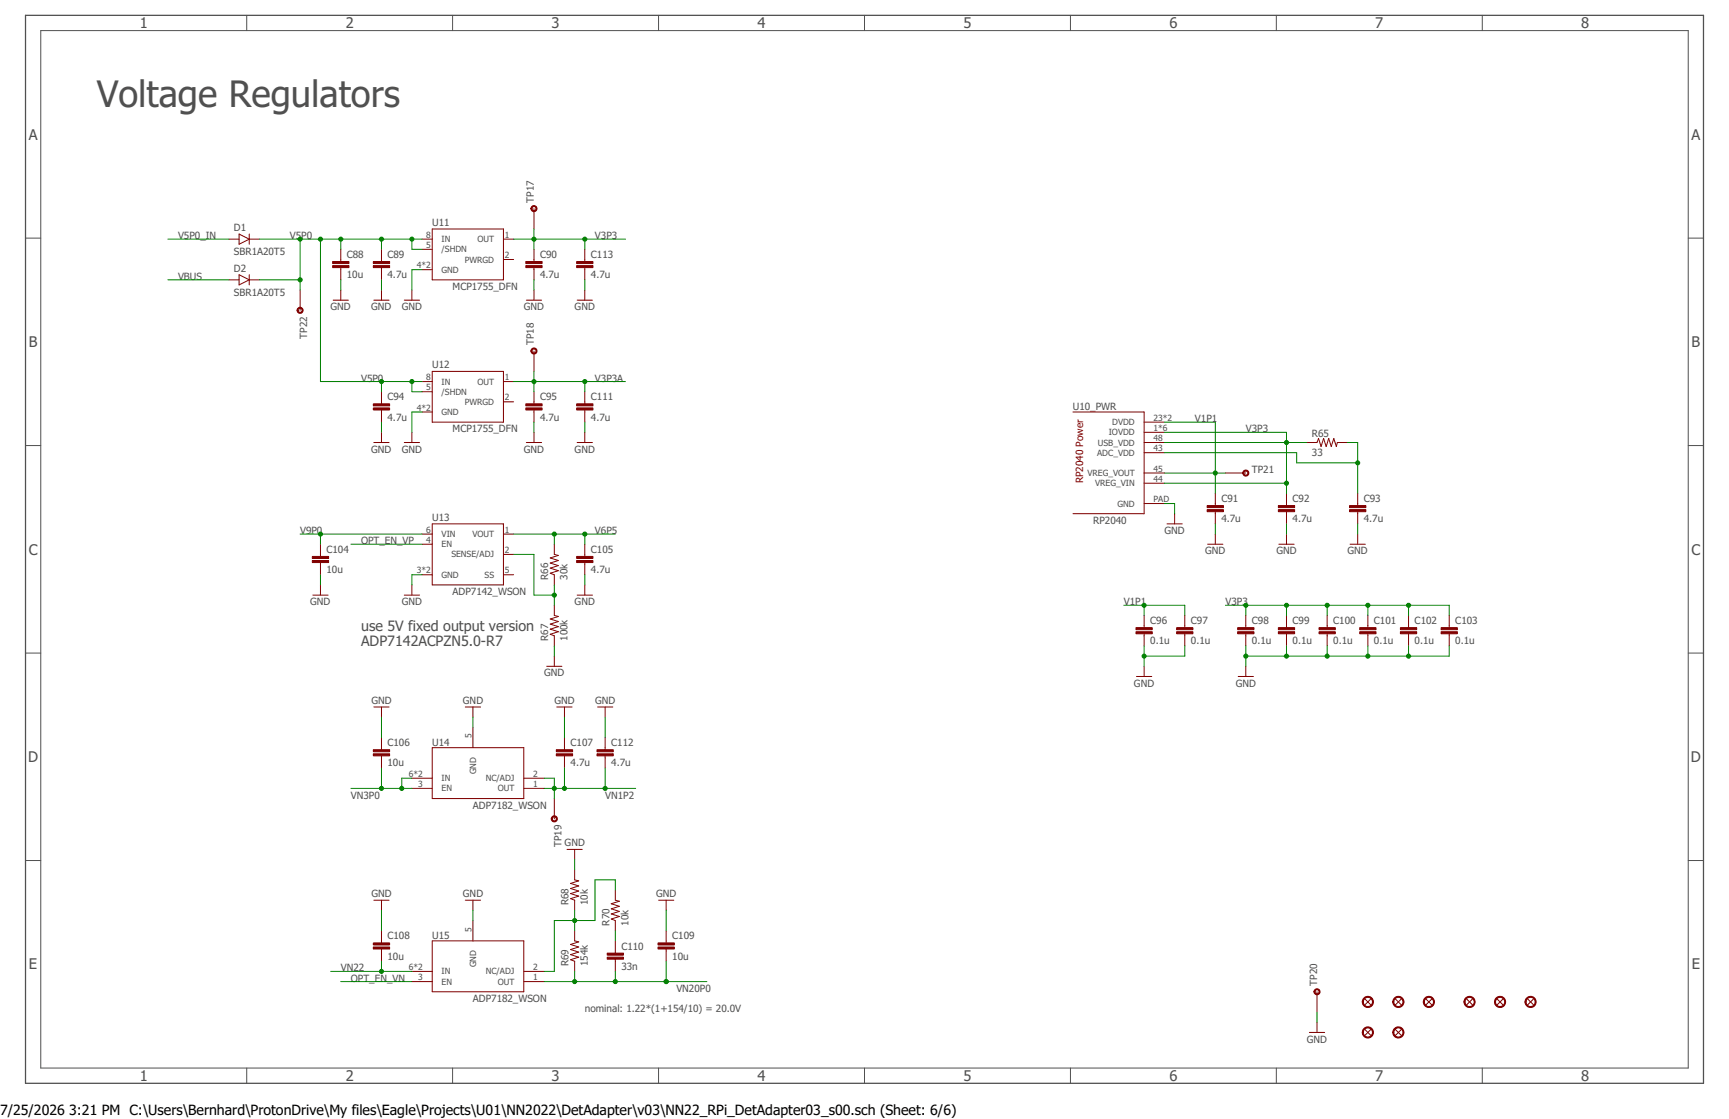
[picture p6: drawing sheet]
<svg xmlns="http://www.w3.org/2000/svg" width="432mm" height="279mm" viewBox="0 0 432 279" stroke-linecap="round" stroke-linejoin="round" font-family="sans-serif">
<path d="M6.4 3.8h419v266.7h-419z" fill="none" stroke="#505050" stroke-width=".32"/>
<g fill="none" stroke="#505050" stroke-width=".25">
<path d="M10.2 7.6h411.4v259.1h-411.4zM61.6 3.8v3.8M113 3.8v3.8M164.5 3.8v3.8M215.9 3.8v3.8M267.3 3.8v3.8M318.7 3.8v3.8M370.2 3.8v3.8M6.4 59.5h3.8M421.6 59.5h3.8M6.4 111.3h3.8M421.6 111.3h3.8"/>
<path d="M6.4 163.1h3.8M421.6 163.1h3.8M6.4 214.9h3.8M421.6 214.9h3.8M61.6 266.7v3.8M113 266.7v3.8M164.5 266.7v3.8M215.9 266.7v3.8M267.3 266.7v3.8M318.7 266.7v3.8M370.2 266.7v3.8"/>
</g>
<g fill="none" stroke="#800000" stroke-width=".25">
<path d="M57.2 59.7h2.5M59.7 58.4l2.6 1.3-2.6 1.3zM62.3 59.7h2.5M62.3 58.4v2.6M105.4 59.7h2.5M107.9 57.2h17.8v12.7h-17.8zM125.7 59.7h2.6M133.3 52.1v5.1M57.2 69.9h2.5M59.7 68.6l2.6 1.3-2.6 1.2zM62.3 69.9h2.5M62.3 68.6v2.5"/>
<path d="M75 72.4v5.1M83.2 75h3.8M85.1 62.3v3M85.1 66.8v3.1M85.1 72.4v2.6M93.4 75h3.8M95.3 62.3v3M95.3 66.8v3.1M95.3 72.4v2.6M101 75h3.8M102.9 72.4v2.6M105.4 62.3h2.5"/>
<path d="M105.4 67.3h2.5M125.7 64.8h2.6M131.4 75h3.9M133.3 62.3v3M133.3 66.8v3.1M133.3 72.4v2.6M144.1 75h3.9M146 62.3v3M146 66.8v3.1M146 72.4v2.6M95.3 97.8v3M105.4 95.3h2.5"/>
<path d="M105.4 97.8h2.5M107.9 92.7h17.8v12.7h-17.8zM125.7 95.3h2.6M133.3 87.7v5M133.3 97.8v3M146 97.8v3M93.4 110.5h3.8M95.3 102.4v3M95.3 107.9v2.6M101 110.5h3.8M102.9 107.9v2.6M105.4 102.9h2.5"/>
<path d="M125.7 100.3h2.6M131.4 110.5h3.9M133.3 102.4v3M133.3 107.9v2.6M144.1 110.5h3.9M146 102.4v3M146 107.9v2.6M268 102.9h17.7v25.4h-17.7M285.7 105.4h5.1M285.7 110.5h5.1M285.7 107.9h5.1M285.7 113h5.1"/>
<path d="M285.7 118.1h5.1M306 118.1h5.1M326.4 110.5h2.5l.4-1 .6 2 .7-2 .6 2 .6-2 .7 2 .6-2 .6 2 .3-1h2.5M80 135.9v3M105.4 133.3h2.5M105.4 135.9h2.5M107.9 130.8h17.8v15.2h-17.8zM125.7 133.3h2.6M125.7 138.4h2.6M138.4 135.9v2.5l1 .3-2 .6 2 .7-2 .6 2 .6-2 .7 2 .6-2 .6 1 .4v2.5M146 135.9v3M285.7 120.6h5.1"/>
<path d="M285.7 125.7h5.1M291.4 130.8h3.9M293.3 128.3v2.5M301.6 135.9h3.8M303.5 123.2v3M303.5 127.8v3M303.5 133.3v2.6M319.4 135.9h3.8M321.3 123.2v3M321.3 127.8v3M321.3 133.3v2.6M337.2 135.9h3.8"/>
<path d="M339.1 123.2v3M339.1 127.8v3M339.1 133.3v2.6M78.1 148.6h3.8M80 140.5v3M80 146v2.6M101 148.6h3.8M102.9 146v2.6M105.4 143.5h2.5M125.7 143.5h2.6M138.4 151.1v2.6l1 .2-2 .7 2 .6-2 .6 2 .7-2 .6 2 .6-2 .7 1 .3v2.6M144.1 148.6h3.9"/>
<path d="M146 140.5v3M146 146v2.6M285.7 153.7v3M285.7 158.2v3.1M295.9 153.7v3M295.9 158.2v3.1M311.1 153.7v3M311.1 158.2v3.1M321.3 153.7v3M321.3 158.2v3.1M331.4 153.7v3M331.4 158.2v3.1"/>
<path d="M341.6 153.7v3M341.6 158.2v3.1M351.8 153.7v3M351.8 158.2v3.1M361.9 153.7v3M361.9 158.2v3.1M93.4 176.5h3.8M95.3 176.5v2.6M116.2 176.5h3.8M118.1 176.5v2.6M136.5 166.4h3.8M138.4 163.8v2.6"/>
<path d="M139.1 176.5h3.8M141 176.5v2.6M149.2 176.5h3.8M151.1 176.5v2.6M283.8 168.9h3.8M285.7 166.4v2.5M309.2 168.9h3.8M311.1 166.4v2.5M95.3 184.1v3.1M95.3 188.7v3.1M102.9 196.8h5M102.9 194.3h5"/>
<path d="M107.9 186.7h22.9v12.7h-22.9zM118.1 181.6v5.1M130.8 196.8h5.1M130.8 194.3h5.1M138.4 199.4v5.1M141 184.1v3.1M141 188.7v3.1M151.1 184.1v3.1M151.1 188.7v3.1M141.6 212.1h3.8M143.5 212.1v2.5M143.5 217.1v2.6l1 .2-2 .7 2 .6-2 .6 2 .7-2 .6 2 .7-2 .6 1 .4v2.5"/>
<path d="M93.4 224.8h3.8M95.3 224.8v2.5M95.3 232.4v3M95.3 237v3M107.9 234.9h22.9v12.7h-22.9zM116.2 224.8h3.8M118.1 224.8v2.5M118.1 229.8v5.1M143.5 232.4v2.5l1 .3-2 .6 2 .7-2 .6 2 .6-2 .7 2 .6-2 .6 1 .4v2.5M153.7 222.2v2.6l1 .2-2 .7 2 .6-2 .6 2 .7-2 .6 2 .6-2 .7 1 .3v2.6M153.7 234.9v3.1M153.7 239.5v3"/>
<path d="M164.5 224.8h3.8M166.4 224.8v2.5M166.4 232.4v3M166.4 237v3M102.9 245.1h5M102.9 242.5h5M130.8 245.1h5.1M130.8 242.5h5.1M327 257.8h3.8M328.9 247.6v5.1M328.9 255.2v2.6M340.8 249.4l1.6 1.5"/>
<path d="M340.8 257l1.6 1.6M342.4 249.4l-1.6 1.5M342.4 257l-1.6 1.6M348.5 257l1.5 1.6M348.5 249.4l1.5 1.5M350 249.4l-1.5 1.5M350 257l-1.5 1.6M356.1 249.4l1.5 1.5M357.6 249.4l-1.5 1.5M366.2 249.4l1.6 1.5M367.8 249.4l-1.6 1.5M373.9 249.4l1.5 1.5"/>
<path d="M375.4 249.4l-1.5 1.5M381.5 249.4l1.5 1.5M383 249.4l-1.5 1.5"/>
</g>
<g fill="#800000" stroke="#800000" stroke-width=".25">
<path d="M137.9 204a.76 .76 0 0 1 1.2 .1 .76 .76 0 0 1-.5 1.1 .76 .76 0 0 1-.9-.7h.2a.51 .51 0 0 1 .7-.5 .51 .51 0 0 1 .2 .8 .51 .51 0 0 1-.8-.2l-.1-.1h-.2z" fill-rule="evenodd"/>
<path d="M328.3 247.1a.76 .76 0 0 1 1.3 .1 .76 .76 0 0 1-.5 1.2 .76 .76 0 0 1-1-.8h.3a.51 .51 0 0 1 .7-.5 .51 .51 0 0 1 .2 .8 .51 .51 0 0 1-.9-.1v-.2h-.3z" fill-rule="evenodd"/>
<path d="M132.8 51.6a.76 .76 0 0 1 1.2 .1 .76 .76 0 0 1-.5 1.1 .76 .76 0 0 1-.9-.7h.2a.51 .51 0 0 1 .7-.5 .51 .51 0 0 1 .2 .8 .51 .51 0 0 1-.8-.1l-.1-.2h-.2z" fill-rule="evenodd"/>
<path d="M132.8 87.1a.76 .76 0 0 1 1.2 .1 .76 .76 0 0 1-.4 1.2 .76 .76 0 0 1-1-.7h.2a.51 .51 0 0 1 .7-.6 .51 .51 0 0 1 .2 .9 .51 .51 0 0 1-.8-.2l-.1-.1h-.2z" fill-rule="evenodd"/>
<path d="M340.6 249.2a1.39 1.39 0 0 1 2.2 .3 1.39 1.39 0 0 1-.8 2 1.39 1.39 0 0 1-1.8-1.3h.3a1.15 1.15 0 0 1 1.6-1.1 1.15 1.15 0 0 1 .3 1.9 1.15 1.15 0 0 1-1.9-.5v-.3h-.3z" fill-rule="evenodd"/>
<path d="M348.2 249.2a1.39 1.39 0 0 1 2.2 .3 1.39 1.39 0 0 1-.8 2 1.39 1.39 0 0 1-1.8-1.3h.3a1.15 1.15 0 0 1 1.6-1.1 1.15 1.15 0 0 1 .3 1.9 1.15 1.15 0 0 1-1.9-.5v-.3h-.3z" fill-rule="evenodd"/>
<path d="M355.8 249.2a1.39 1.39 0 0 1 2.2 .3 1.39 1.39 0 0 1-.8 2 1.39 1.39 0 0 1-1.7-1.3h.2a1.15 1.15 0 0 1 1.6-1.1 1.15 1.15 0 0 1 .3 1.9 1.15 1.15 0 0 1-1.9-.5v-.3h-.2z" fill-rule="evenodd"/>
<path d="M340.6 256.8a1.39 1.39 0 0 1 2.2 .3 1.39 1.39 0 0 1-.8 2 1.39 1.39 0 0 1-1.8-1.3h.3a1.15 1.15 0 0 1 1.6-1.1 1.15 1.15 0 0 1 .3 1.9 1.15 1.15 0 0 1-1.9-.5v-.3h-.3z" fill-rule="evenodd"/>
<path d="M348.2 256.8a1.39 1.39 0 0 1 2.2 .3 1.39 1.39 0 0 1-.8 2 1.39 1.39 0 0 1-1.8-1.3h.3a1.15 1.15 0 0 1 1.6-1.1 1.15 1.15 0 0 1 .3 1.9 1.15 1.15 0 0 1-1.9-.5v-.3h-.3z" fill-rule="evenodd"/>
<path d="M366 249.2a1.39 1.39 0 0 1 2.2 .3 1.39 1.39 0 0 1-.8 2 1.39 1.39 0 0 1-1.8-1.3h.3a1.15 1.15 0 0 1 1.6-1.1 1.15 1.15 0 0 1 .3 1.9 1.15 1.15 0 0 1-1.9-.5v-.3h-.3z" fill-rule="evenodd"/>
<path d="M373.6 249.2a1.39 1.39 0 0 1 2.2 .3 1.39 1.39 0 0 1-.8 2 1.39 1.39 0 0 1-1.8-1.3h.3a1.15 1.15 0 0 1 1.6-1.1 1.15 1.15 0 0 1 .3 1.9 1.15 1.15 0 0 1-1.9-.5v-.3h-.3z" fill-rule="evenodd"/>
<path d="M381.2 249.2a1.39 1.39 0 0 1 2.2 .3 1.39 1.39 0 0 1-.8 2 1.39 1.39 0 0 1-1.7-1.3h.2a1.14 1.14 0 0 1 1.6-1.1 1.14 1.14 0 0 1 .3 1.9 1.14 1.14 0 0 1-1.9-.5v-.3h-.2z" fill-rule="evenodd"/>
<path d="M310.6 117.6a.76 .76 0 0 1 1.2 .1 .76 .76 0 0 1-.5 1.2 .76 .76 0 0 1-.9-.8h.2a.51 .51 0 0 1 .7-.5 .51 .51 0 0 1 .2 .8 .51 .51 0 0 1-.8-.1l-.1-.2h-.2z" fill-rule="evenodd"/>
<path d="M74.4 77a.75 .75 0 0 1 1.2 .1 .75 .75 0 0 1-.4 1.1 .75 .75 0 0 1-1-.7h.2a.51 .51 0 0 1 .8-.4 .51 .51 0 0 1 .1 .8 .51 .51 0 0 1-.8-.2l-.1-.2h-.2z" fill-rule="evenodd"/>
</g>
<g fill="#800000" stroke="#800000" stroke-width=".25">
<path d="M131.3 66.3h4.1v.5h-4.1z"/>
<path d="M131.3 65.3h4.1v.5h-4.1z"/>
<path d="M93.2 66.3h4.1v.5h-4.1z"/>
<path d="M93.2 65.3h4.1v.5h-4.1z"/>
<path d="M131.3 101.9h4.1v.5h-4.1z"/>
<path d="M131.3 100.8h4.1v.5h-4.1z"/>
<path d="M93.2 101.9h4.1v.5h-4.1z"/>
<path d="M93.2 100.8h4.1v.5h-4.1z"/>
<path d="M78 140h4.1v.5h-4.1z"/>
<path d="M78 138.9h4.1v.5h-4.1z"/>
<path d="M144 140h4.1v.5h-4.1z"/>
<path d="M144 138.9h4.1v.5h-4.1z"/>
<path d="M138.9 188.2h4.1v.5h-4.1z"/>
<path d="M138.9 187.2h4.1v.5h-4.1z"/>
<path d="M164.3 236.5h4.1v.5h-4.1z"/>
<path d="M164.3 235.4h4.1v.5h-4.1z"/>
<path d="M151.6 239h4.1v.5h-4.1z"/>
<path d="M151.6 238h4.1v.5h-4.1z"/>
<path d="M93.2 188.2h4.1v.5h-4.1z"/>
<path d="M93.2 187.2h4.1v.5h-4.1z"/>
<path d="M93.2 236.5h4.1v.5h-4.1z"/>
<path d="M93.2 235.4h4.1v.5h-4.1z"/>
<path d="M83.1 66.3h4v.5h-4z"/>
<path d="M83.1 65.3h4v.5h-4z"/>
<path d="M301.5 127.3h4v.5h-4z"/>
<path d="M301.5 126.2h4v.5h-4z"/>
<path d="M319.3 127.3h4v.5h-4z"/>
<path d="M319.3 126.2h4v.5h-4z"/>
<path d="M337 127.3h4.1v.5h-4.1z"/>
<path d="M337 126.2h4.1v.5h-4.1z"/>
<path d="M283.7 157.7h4.1v.5h-4.1z"/>
<path d="M283.7 156.7h4.1v.5h-4.1z"/>
<path d="M293.9 157.7h4v.5h-4z"/>
<path d="M293.9 156.7h4v.5h-4z"/>
<path d="M309.1 157.7h4.1v.5h-4.1z"/>
<path d="M309.1 156.7h4.1v.5h-4.1z"/>
<path d="M319.3 157.7h4v.5h-4z"/>
<path d="M319.3 156.7h4v.5h-4z"/>
<path d="M329.4 157.7h4.1v.5h-4.1z"/>
<path d="M329.4 156.7h4.1v.5h-4.1z"/>
<path d="M339.6 157.7h4v.5h-4z"/>
<path d="M339.6 156.7h4v.5h-4z"/>
<path d="M349.7 157.7h4.1v.5h-4.1z"/>
<path d="M349.7 156.7h4.1v.5h-4.1z"/>
<path d="M359.9 157.7h4.1v.5h-4.1z"/>
<path d="M359.9 156.7h4.1v.5h-4.1z"/>
<path d="M144 101.9h4.1v.5h-4.1z"/>
<path d="M144 100.8h4.1v.5h-4.1z"/>
<path d="M149.1 188.2h4.1v.5h-4.1z"/>
<path d="M149.1 187.2h4.1v.5h-4.1z"/>
<path d="M144 66.3h4.1v.5h-4.1z"/>
<path d="M144 65.3h4.1v.5h-4.1z"/>
</g>
<g fill="none" stroke="#008000" stroke-width=".25">
<path d="M41.9 59.7h15.3M64.8 59.7h40.6M75 59.7v12.7M80 59.7v35.6h25.4M85.1 59.7v2.6M95.3 59.7v2.6M102.9 59.7v2.6h2.5M128.3 59.7h27.9M133.3 57.2v5.1M146 59.7v2.6M41.9 69.9h15.3M64.8 69.9h10.2"/>
<path d="M85.1 69.9v2.5M95.3 69.9v2.5M105.4 67.3h-2.5v5.1M133.3 69.9v2.5M146 69.9v2.5M95.3 95.3v2.5M102.9 95.3v2.5h2.5M128.3 95.3h27.9M133.3 92.7v5.1M146 95.3v2.5M95.3 105.4v2.5M105.4 102.9h-2.5v5"/>
<path d="M133.3 105.4v2.5M146 105.4v2.5M290.8 105.4h12.7v17.8M290.8 107.9h30.5v15.3M290.8 110.5h35.6M290.8 118.1h15.2M290.8 113h33v2.6h15.3M336.5 110.5h2.6v12.7M75 133.3h30.4M80 133.3v2.6M87.7 135.9h17.7M128.3 138.4h5v10.2h5.1"/>
<path d="M128.3 133.3h25.4M138.4 133.3v2.6M146 133.3v2.6M290.8 125.7h2.5v2.6M290.8 120.6h30.5M303.5 130.8v2.5M321.3 130.8v2.5M339.1 130.8v2.5M80 143.5v2.5M105.4 143.5h-2.5v2.5M138.4 146v5.1M146 143.5v2.5"/>
<path d="M280.6 151.1h15.3v2.6M285.7 151.1v2.6M306 151.1h55.9v2.6M311.1 151.1v2.6M321.3 151.1v2.6M331.4 151.1v2.6M341.6 151.1v2.6M351.8 151.1v2.6M95.3 179.1v5M118.1 179.1v2.5M138.4 161.3v2.5M141 179.1v5"/>
<path d="M151.1 179.1v5M285.7 161.3v5.1M295.9 161.3v2.5h-10.2M311.1 161.3v5.1M321.3 161.3v2.5M331.4 161.3v2.5M341.6 161.3v2.5M351.8 161.3v2.5M361.9 161.3v2.5h-50.8M87.7 196.8h15.2M95.3 191.8v5M102.9 194.3h-2.6v2.5"/>
<path d="M135.9 194.3h2.5v5.1M135.9 196.8h22.8M141 191.8v5M151.1 191.8v5M143.5 214.6v2.5M95.3 227.3v5.1M118.1 227.3v2.5M143.5 227.3v5.1M153.7 222.2v-2.5h-5.1v10.1h-10.2v12.7h-2.5M153.7 232.4v2.5M166.4 227.3v5.1M82.6 242.5h20.3"/>
<path d="M85.1 245.1h17.8M95.3 240v2.5M135.9 245.1h40.6M143.5 242.5v2.6M153.7 242.5v2.6M166.4 240v5.1M328.9 252.7v2.5"/>
</g>
<g fill="#008000" stroke="#008000" stroke-width=".25">
<circle cx="285.7" cy="163.8" r=".51"/>
<circle cx="311.1" cy="163.8" r=".51"/>
<circle cx="321.3" cy="163.8" r=".51"/>
<circle cx="351.8" cy="163.8" r=".51"/>
<circle cx="341.6" cy="163.8" r=".51"/>
<circle cx="331.4" cy="163.8" r=".51"/>
<circle cx="146" cy="133.3" r=".51"/>
<circle cx="138.4" cy="133.3" r=".51"/>
<circle cx="95.3" cy="242.5" r=".51"/>
<circle cx="133.3" cy="95.3" r=".51"/>
<circle cx="146" cy="95.3" r=".51"/>
<circle cx="95.3" cy="95.3" r=".51"/>
<circle cx="102.9" cy="95.3" r=".51"/>
<circle cx="95.3" cy="59.7" r=".51"/>
<circle cx="102.9" cy="59.7" r=".51"/>
<circle cx="85.1" cy="59.7" r=".51"/>
<circle cx="75" cy="59.7" r=".51"/>
<circle cx="80" cy="59.7" r=".51"/>
<circle cx="75" cy="69.9" r=".51"/>
<circle cx="133.3" cy="59.7" r=".51"/>
<circle cx="146" cy="59.7" r=".51"/>
<circle cx="321.3" cy="120.6" r=".51"/>
<circle cx="321.3" cy="110.5" r=".51"/>
<circle cx="311.1" cy="151.1" r=".51"/>
<circle cx="321.3" cy="151.1" r=".51"/>
<circle cx="331.4" cy="151.1" r=".51"/>
<circle cx="341.6" cy="151.1" r=".51"/>
<circle cx="351.8" cy="151.1" r=".51"/>
<circle cx="80" cy="133.3" r=".51"/>
<circle cx="138.4" cy="148.6" r=".51"/>
<circle cx="143.5" cy="229.8" r=".51"/>
<circle cx="100.3" cy="196.8" r=".51"/>
<circle cx="95.3" cy="196.8" r=".51"/>
<circle cx="138.4" cy="196.8" r=".51"/>
<circle cx="141" cy="196.8" r=".51"/>
<circle cx="151.1" cy="196.8" r=".51"/>
<circle cx="166.4" cy="245.1" r=".51"/>
<circle cx="143.5" cy="245.1" r=".51"/>
<circle cx="153.7" cy="245.1" r=".51"/>
<circle cx="303.5" cy="118.1" r=".51"/>
<circle cx="285.7" cy="151.1" r=".51"/>
<circle cx="339.1" cy="115.6" r=".51"/>
</g>
<text font-size="9.1" fill="#505050" x="24.1" y="26.7">Voltage Regulators</text>
<g font-size="3.7" fill="#505050">
<text x="34.9" y="7">1</text>
<text x="86.3" y="7">2</text>
<text x="137.8" y="7">3</text>
<text x="189.2" y="7">4</text>
<text x="240.6" y="7">5</text>
<text x="292" y="7">6</text>
<text x="343.5" y="7">7</text>
<text x="394.9" y="7">8</text>
<text x="7.2" y="34.8">A</text>
<text x="422.4" y="34.8">A</text>
<text x="7.2" y="86.6">B</text>
<text x="422.4" y="86.6">B</text>
<text x="7.2" y="138.5">C</text>
<text x="422.4" y="138.5">C</text>
<text x="7" y="190.3">D</text>
<text x="422.3" y="190.3">D</text>
<text x="7.2" y="242.1">E</text>
<text x="422.5" y="242.1">E</text>
<text x="34.9" y="269.9">1</text>
<text x="86.3" y="269.9">2</text>
<text x="137.8" y="269.9">3</text>
<text x="189.2" y="269.9">4</text>
<text x="240.6" y="269.9">5</text>
<text x="292" y="269.9">6</text>
<text x="343.5" y="269.9">7</text>
<text x="394.9" y="269.9">8</text>
</g>
<g font-size="3.6" fill="#505050">
<text x="90.2" y="157.5">use 5V fixed output version</text>
<text x="90.2" y="161.3">ADP7142ACPZN5.0-R7</text>
</g>
<g font-size="3.5">
<text x="0" y="278.4">7/25/2026</text>
<text x="17.3" y="278.4">3:21 PM C:\Users\Bernhard\ProtonDrive\My files\Eagle\Projects\U01\NN2022\DetAdapter\v03\NN22_RPi_DetAdapter03_s00.sch (Sheet: 6/6)</text>
</g>
<g font-size="2.5" fill="#505050">
<text x="133.4" y="50.6" transform="rotate(-90 133.4 50.6)">TP17</text>
<text x="44.5" y="59.7">V5P0_IN</text>
<text x="58.4" y="57.7">D1</text>
<text x="72.4" y="59.7">V5P0</text>
<text x="108" y="56.4">U11</text>
<text x="148.6" y="59.7">V3P3</text>
<text x="58.4" y="63.8">SBR1A20T5</text>
<text x="86.6" y="64.4">C88</text>
<text x="96.8" y="64.4">C89</text>
<text x="134.9" y="64.4">C90</text>
<text x="147.6" y="64.4">C113</text>
<text x="44.5" y="69.9">VBUS</text>
<text x="58.4" y="67.8">D2</text>
<text x="86.6" y="69.5">10u</text>
<text x="96.8" y="69.5">4.7u</text>
<text x="134.9" y="69.5">4.7u</text>
<text x="147.6" y="69.5">4.7u</text>
<text x="58.4" y="73.9">SBR1A20T5</text>
<text x="82.6" y="77.5">GND</text>
<text x="92.7" y="77.5">GND</text>
<text x="100.3" y="77.5">GND</text>
<text x="113" y="72.4">MCP1755_DFN</text>
<text x="130.8" y="77.5">GND</text>
<text x="143.5" y="77.5">GND</text>
<text x="76.7" y="84.6" transform="rotate(-90 76.7 84.6)">TP22</text>
<text x="133.4" y="86.1" transform="rotate(-90 133.4 86.1)">TP18</text>
<text x="90.2" y="95.3">V5P0</text>
<text x="108" y="92">U12</text>
<text x="148.6" y="95.3">V3P3A</text>
<text x="96.8" y="100">C94</text>
<text x="134.9" y="100">C95</text>
<text x="147.6" y="100">C111</text>
<text x="96.8" y="105">4.7u</text>
<text x="113" y="108">MCP1755_DFN</text>
<text x="134.9" y="105">4.7u</text>
<text x="147.6" y="105">4.7u</text>
<text x="268" y="102.4">U10_PWR</text>
<text x="298.4" y="105.4">V1P1</text>
<text x="311.1" y="108">V3P3</text>
<text x="92.7" y="113">GND</text>
<text x="100.3" y="113">GND</text>
<text x="130.8" y="113">GND</text>
<text x="143.5" y="113">GND</text>
<text x="327.6" y="113.8">33</text>
<text x="327.6" y="109">R65</text>
<text x="312.7" y="118.1">TP21</text>
<text x="305" y="125.4">C91</text>
<text x="322.8" y="125.4">C92</text>
<text x="340.6" y="125.4">C93</text>
<text x="108" y="130.1">U13</text>
<text x="273" y="130.8">RP2040</text>
<text x="305" y="130.4">4.7u</text>
<text x="322.8" y="130.4">4.7u</text>
<text x="340.6" y="130.4">4.7u</text>
<text x="74.9" y="133.4">V9P0</text>
<text x="90.2" y="135.9">OPT_EN_VP</text>
<text x="148.6" y="133.4">V6P5</text>
<text x="290.8" y="133.4">GND</text>
<text x="81.5" y="143.1">10u</text>
<text x="81.5" y="138.1">C104</text>
<text x="147.6" y="143.1">4.7u</text>
<text x="147.6" y="138.1">C105</text>
<text x="301" y="138.4">GND</text>
<text x="318.8" y="138.4">GND</text>
<text x="336.5" y="138.4">GND</text>
<text x="113" y="148.6">ADP7142_WSON</text>
<text x="136.9" y="144.8" transform="rotate(-90 136.9 144.8)">R66</text>
<text x="141.7" y="144.8" transform="rotate(-90 141.7 144.8)">30k</text>
<text x="77.5" y="151.1">GND</text>
<text x="100.3" y="151.1">GND</text>
<text x="143.5" y="151.1">GND</text>
<text x="280.7" y="151.1">V1P1</text>
<text x="287.3" y="155.8">C96</text>
<text x="297.4" y="155.8">C97</text>
<text x="306.1" y="151.1">V3P3</text>
<text x="312.7" y="155.8">C98</text>
<text x="322.8" y="155.8">C99</text>
<text x="333" y="155.8">C100</text>
<text x="343.1" y="155.8">C101</text>
<text x="353.3" y="155.8">C102</text>
<text x="363.5" y="155.8">C103</text>
<text x="136.9" y="160" transform="rotate(-90 136.9 160)">R67</text>
<text x="141.7" y="160" transform="rotate(-90 141.7 160)">100k</text>
<text x="287.3" y="160.9">0.1u</text>
<text x="297.4" y="160.9">0.1u</text>
<text x="312.7" y="160.9">0.1u</text>
<text x="322.8" y="160.9">0.1u</text>
<text x="333" y="160.9">0.1u</text>
<text x="343.1" y="160.9">0.1u</text>
<text x="353.3" y="160.9">0.1u</text>
<text x="363.5" y="160.9">0.1u</text>
<text x="135.9" y="168.9">GND</text>
<text x="283.2" y="171.4">GND</text>
<text x="308.6" y="171.4">GND</text>
<text x="92.8" y="175.8">GND</text>
<text x="115.6" y="175.8">GND</text>
<text x="138.5" y="175.8">GND</text>
<text x="148.6" y="175.8">GND</text>
<text x="96.8" y="191.4">10u</text>
<text x="96.8" y="186.3">C106</text>
<text x="108" y="186.2">U14</text>
<text x="142.5" y="191.4">4.7u</text>
<text x="142.5" y="186.3">C107</text>
<text x="152.7" y="191.4">4.7u</text>
<text x="152.7" y="186.3">C112</text>
<text x="87.6" y="199.4">VN3P0</text>
<text x="118.1" y="201.9">ADP7182_WSON</text>
<text x="151.1" y="199.4">VN1P2</text>
<text x="140.2" y="211.5" transform="rotate(-90 140.2 211.5)">TP19</text>
<text x="141" y="211.3">GND</text>
<text x="92.8" y="224">GND</text>
<text x="115.6" y="224">GND</text>
<text x="142" y="226" transform="rotate(-90 142 226)">R68</text>
<text x="146.8" y="226" transform="rotate(-90 146.8 226)">10k</text>
<text x="163.9" y="224">GND</text>
<text x="152.2" y="231.1" transform="rotate(-90 152.2 231.1)">R70</text>
<text x="157" y="231.1" transform="rotate(-90 157 231.1)">10k</text>
<text x="96.8" y="239.6">10u</text>
<text x="96.8" y="234.6">C108</text>
<text x="108" y="234.4">U15</text>
<text x="155.2" y="237.1">C110</text>
<text x="167.9" y="239.6">10u</text>
<text x="167.9" y="234.6">C109</text>
<text x="85.1" y="242.6">VN22</text>
<text x="87.6" y="245.1">OPT_EN_VN</text>
<text x="142" y="241.3" transform="rotate(-90 142 241.3)">R69</text>
<text x="146.8" y="241.3" transform="rotate(-90 146.8 241.3)">154k</text>
<text x="155.2" y="242.2">33n</text>
<text x="118.1" y="250.2">ADP7182_WSON</text>
<text x="168.9" y="247.6">VN20P0</text>
<text x="328.9" y="246.1" transform="rotate(-90 328.9 246.1)">TP20</text>
<text x="146.1" y="252.7">nominal: 1.22*(1+154/10) = 20.0V</text>
<text x="326.4" y="260.3">GND</text>
</g>
<text font-size="2.5" fill="#800000" x="270.5" y="120.7" transform="rotate(-90 270.5 120.7)">RP2040 Power</text>
<g font-size="2.1" fill="#505050">
<text x="106.4" y="59.4">8</text>
<text x="126.1" y="59.4">1</text>
<text x="106.4" y="61.9">5</text>
<text x="110.3" y="60.5">IN</text>
<text x="110.3" y="63">/SHDN</text>
<text x="116.1" y="65.5">PWRGD</text>
<text x="119.3" y="60.5">OUT</text>
<text x="126.1" y="64.4">2</text>
<text x="104.1" y="67">4*2</text>
<text x="110.3" y="68.1">GND</text>
<text x="106.4" y="94.9">8</text>
<text x="126.1" y="94.9">1</text>
<text x="106.4" y="97.4">5</text>
<text x="110.3" y="96">IN</text>
<text x="110.3" y="98.6">/SHDN</text>
<text x="116.1" y="101.1">PWRGD</text>
<text x="119.3" y="96">OUT</text>
<text x="126.1" y="100">2</text>
<text x="104.1" y="102.5">4*2</text>
<text x="110.3" y="103.6">GND</text>
<text x="277.8" y="106.2">DVDD</text>
<text x="288.1" y="105.1">23*2</text>
<text x="288.1" y="107.6">1*6</text>
<text x="274" y="113.8">ADC_VDD</text>
<text x="274.2" y="111.3">USB_VDD</text>
<text x="276.9" y="108.7">IOVDD</text>
<text x="288.1" y="110.1">48</text>
<text x="288.1" y="112.7">43</text>
<text x="271.6" y="118.9">VREG_VOUT</text>
<text x="288.1" y="117.8">45</text>
<text x="273.5" y="121.4">VREG_VIN</text>
<text x="288.1" y="120.3">44</text>
<text x="288.1" y="125.4">PAD</text>
<text x="279.1" y="126.5">GND</text>
<text x="106.4" y="133">6</text>
<text x="106.4" y="135.5">4</text>
<text x="110.3" y="134.1">VIN</text>
<text x="110.3" y="136.7">EN</text>
<text x="118" y="134.1">VOUT</text>
<text x="126.1" y="133">1</text>
<text x="104.1" y="143.2">3*2</text>
<text x="112.7" y="139.2">SENSE/ADJ</text>
<text x="126.1" y="138.1">2</text>
<text x="126.1" y="143.2">5</text>
<text x="110.3" y="144.3">GND</text>
<text x="121" y="144.3">SS</text>
<text x="117.8" y="184.3" transform="rotate(-90 117.8 184.3)">5</text>
<text x="102.1" y="193.9">6*2</text>
<text x="104.5" y="196.5">3</text>
<text x="110.3" y="195.1">IN</text>
<text x="110.3" y="197.6">EN</text>
<text x="118.9" y="193.3" transform="rotate(-90 118.9 193.3)">GND</text>
<text x="121.3" y="195.1">NC/ADJ</text>
<text x="124.3" y="197.6">OUT</text>
<text x="133.2" y="196.5">1</text>
<text x="133.2" y="193.9">2</text>
<text x="117.8" y="232.6" transform="rotate(-90 117.8 232.6)">5</text>
<text x="102.1" y="242.2">6*2</text>
<text x="104.5" y="244.7">3</text>
<text x="110.3" y="243.3">IN</text>
<text x="110.3" y="245.9">EN</text>
<text x="118.9" y="241.6" transform="rotate(-90 118.9 241.6)">GND</text>
<text x="121.3" y="243.3">NC/ADJ</text>
<text x="124.3" y="245.9">OUT</text>
<text x="133.2" y="244.7">1</text>
<text x="133.2" y="242.2">2</text>
</g>
</svg>
